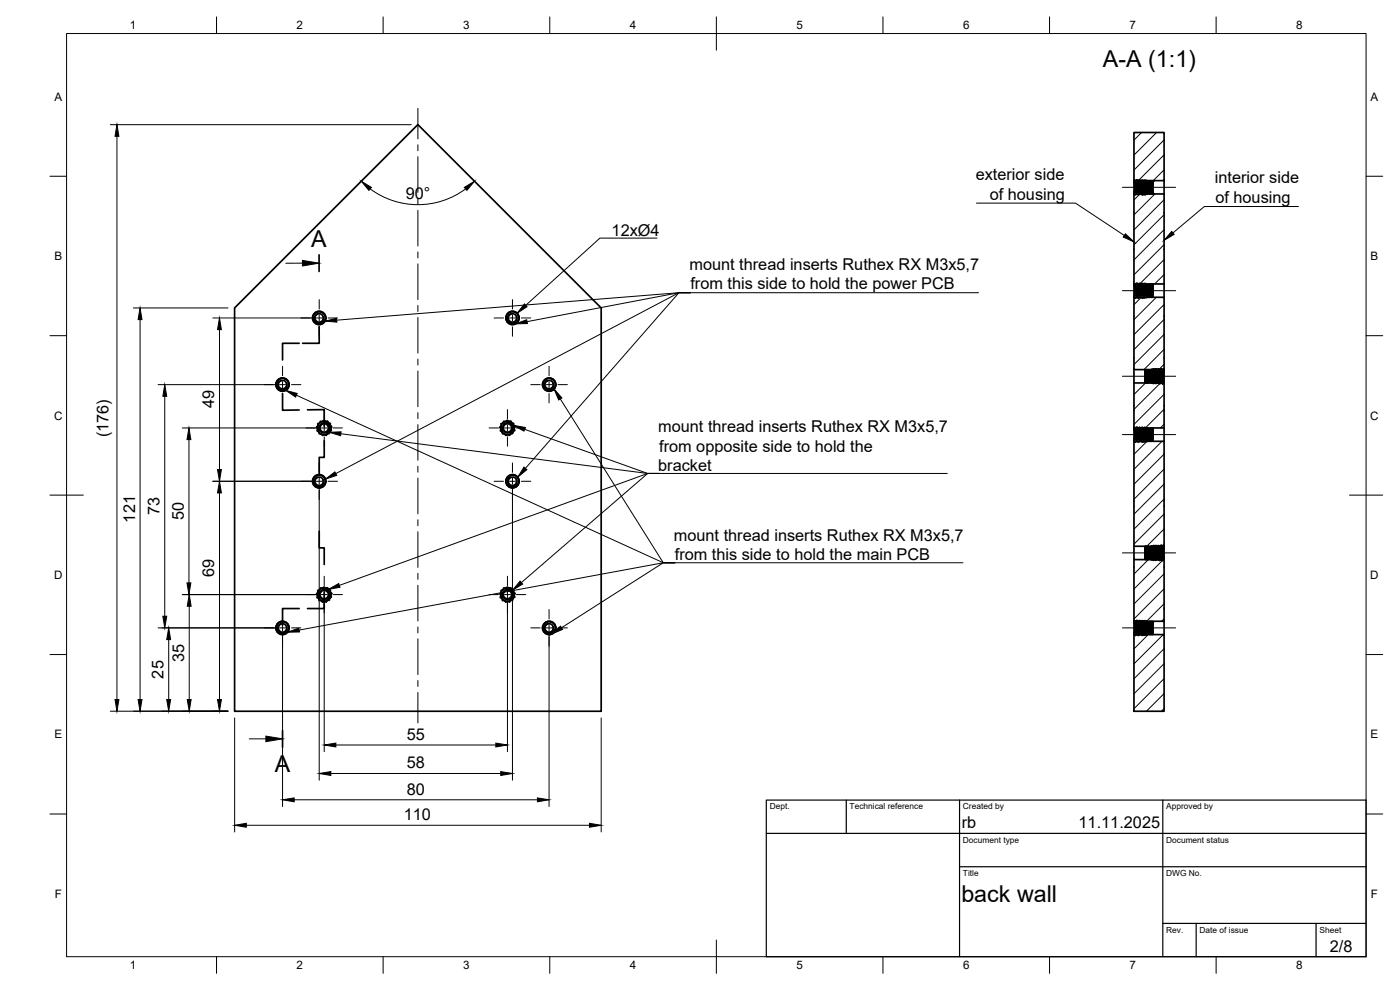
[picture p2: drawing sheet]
<svg xmlns="http://www.w3.org/2000/svg" width="420mm" height="297mm" viewBox="0 0 420 297" stroke-linecap="round" stroke-linejoin="round" font-family="sans-serif">
<!-- layer: Visible -->
<g fill="none" stroke="#000" stroke-width=".51">
<path d="M340.3 39.8h9.1v14.4h-9.1zM340.3 58.2v27h9.1M340.3 58.2h9.1v27M340.3 54l.5 .2a.48 .48 0 0 1 .8 0l.4-.2v.2l1.5-.2 .9 .4 1.5-.1 .1 .6-.2-.2-.1 .2-.3-.2-.3 .2-.3-.2-.2 .2-.3-.2-.2 .2-.3-.2-.2 .2-.3-.2-.2 .2-.3-.2-.2 .2-.3-.2-.2 .2-.3-.2-.2 .2-.3-.2-.3 .2-.2-.2-.2 .2-.3-.2zM340.3 57.7l.6-.2 .2 .2 .3-.2 .2 .2 .3-.2 .2 .2 .3-.2 .2 .2 .3-.2 .2 .2 .3-.2 .2 .2 .3-.2 .2 .2 .3-.2 .2 .2 .3-.2 .2 .2 .3-.2 .2 .2 .3-.2 .1 .2-.1 .5-1.5-.2-.3 .3-.6 .1-.3-.2-.4 .2-.8-.2a.45 .45 0 0 1-.8 0h-.1a.42 .42 0 0 1-.4 .3 .42 .42 0 0 1-.4-.3zM340.3 54.7v3M340.4 54.2l-.1 .4M340.6 54.9v.5M340.6 55.4v2.1M340.8 54.7l-.2 3M341 54.9l-.3 2.6M341.1 57.7l.2-3-.3 3"/>
<path d="M341.1 54.9l-.2 2.6M341.5 54.9l-.3 2.6M341.6 54.9l-.2 2.6M341.8 54.7l-.3 3M341.8 54.7l-.2 3M342 54.9l-.2 2.6M342 54.2h.5M342.1 54.9l-.2 2.6M342.3 54.7l-.2 3M342.5 54.9l-.3 2.6M342.6 57.7l.2-3-.3 3M342.6 54.9l-.2 2.6"/>
<path d="M343 54.9l-.2 2.6M343.1 54.9l-.2 2.6M343.3 54.7l-.3 3M343.3 54.7l-.2 3M343.5 54.9l-.2 2.6M343.6 54.9l-.2 2.6M343.8 54.7l-.2 3M344 54.9l-.3 2.6M344.1 57.7l.2-3-.2 3M344.1 54.9l-.2 2.6M344.2 54.2l.2 .2h.6M344.5 54.9l-.2 2.6"/>
<path d="M344.6 54.9l-.2 2.6M344.8 54.7l-.2 3M345 54.9l-.2 2.6M345 54.3h1M345 58l-.8 .2M345.1 54.9l-.2 2.6M345.3 54.7l-.2 3M345.4 54.7l-.3 3M345.5 54.9l-.3 2.6M345.6 57.7l.2-3-.3 3M345.7 54.9l-.3 2.6M345.8 57.5l.2-2.6v2.8"/>
<path d="M346 55.9l-.1 1.6M346 58.1l-1 .1M349.4 54.2v4M70.4 92.4l55-55 55 55v121h-110zM95.3 94.2l-.6 .5-.2 .5 .1 .8 .6 .5 .7 .2 .8-.4 .3-.6v-.6M95.3 94.2l-.6 .4-.3 .7 .1 1 .8 .5 .8 .1 .7-.5 .3-.6-.1-.7M95.3 94.2a1.26 1.26 0 0 1 1.7 .9M153.3 94.2l-.5 .4-.3 .7 .2 .7 .5 .5 .7 .2 .6-.3 .5-.5v-.8M153.3 94.2l-.7 .5-.2 .6v.7l.4 .6M153.3 94.2a1.26 1.26 0 0 1 1.7 .9M155 95.1v.8l-.5 .8-.9 .2-.8-.3M340.3 89.2v21.7h9.1"/>
<path d="M340.3 89.2h9.1v21.7M340.3 84.9l.5 .3a.47 .47 0 0 1 .8 0l.4-.2v.2l.8-.2 .3 .2 1-.1 .3 .3 1.5-.2 .1 .7-.2-.2-.1 .2-.4-.2-.2 .2-.3-.2-.2 .2-.3-.2-.2 .2-.3-.2-.2 .2-.3-.2-.2 .2-.3-.2-.2 .2-.3-.2-.2 .2-.3-.2-.2 .2-.3-.2-.2 .2-.3-.2-.2 .2-.3-.2zM340.3 85.7v3M340.3 85.2v.4M340.6 85.9v.5M340.6 86.4v2.1M340.8 85.7l-.2 3M341 85.9l-.3 2.6M341.1 88.7l.2-3-.3 3.1M341.1 85.9l-.2 2.6M341.5 85.9l-.3 2.6M341.6 85.9l-.2 2.6"/>
<path d="M341.8 85.7l-.3 3.1M341.8 85.7l-.2 3M342 85.9l-.2 2.6M342.1 88.7l-.2-.2-.3 .3-.2-.3-.4 .3-.3-.3-.1 .3v-.3l-.3 .2 .1 .5M342.1 85.9l-.2 2.6M342.3 85.7l-.2 3M342.5 85.9l-.3 2.6M342.6 88.7l.2-3-.3 3.1M342.6 85.9l-.2 2.6M343 85.9l-.2 2.6M343.1 85.9l-.2 2.6M343.3 85.7l-.3 3.1"/>
<path d="M343.3 85.7l-.2 3M343.5 85.9l-.2 2.6M343.6 88.8l.1-.3 .3 .3 .3-.3 .3 .3 .2-.3 .3 .3 .3-.3 .2 .3M343.6 88.7l-.2-.2-.3 .3-.2-.3-.3 .3-.4-.3-.1 .3M343.6 85.9l-.2 2.6M343.8 85.7l-.2 3M344 85.9l-.3 2.6M344.1 88.7l.2-3-.2 3.1M344.1 85.9l-.2 2.6M344.5 85.9l-.2 2.6M344.6 85.9l-.2 2.6M344.8 85.7l-.2 3.1"/>
<path d="M344.8 85.7l-.2 3M345 85.9l-.2 2.6M345.1 85.9l-.2 2.6M345.3 85.7l-.2 3.1M345.3 85.7l-.2 3M345.5 85.9l-.3 2.6M345.6 88.7l.3-.2v.7l-1.5-.2-.9 .4-1.5-.2a.5 .5 0 0 1-.8 0h-.1a.39 .39 0 0 1-.4 .3 .39 .39 0 0 1-.3-.3M345.6 88.7l.2-3-.3 3.1M345.7 85.9l-.3 2.6M345.8 88.5l.2-2.6v2.8M346 86.9l-.1 1.6M349.4 85.2v4"/>
<path d="M84.3 114.2l-.6 .5-.2 .9 .3 .6 .5 .4h.8l.6-.3 .3-.7v-.5M84.3 114.2l-.7 .5-.2 .6 .3 1.1 .5 .4 .8 .1 .7-.5 .4-.6-.1-.7M84.3 114.2a1.26 1.26 0 0 1 1.7 .9M164.3 114.2l-.6 .5-.2 .9 .3 .6 .6 .4h.7l.6-.3 .3-.5v-.7M164.3 114.2l-.7 .5-.2 .6 .1 .8 .5 .6 .7 .2 1-.4 .4-.8-.1-.6M164.3 114.2a1.26 1.26 0 0 1 1.7 .9M340.3 114.9v13.5h9.1M340.3 110.9v4h9.1v13.5M343.6 114.8l1 .1M343.8 114.2l.3 .2 .2-.2 .3 .2 .2-.2 .3 .2 .2-.2 .3 .2 .2-.2 .3 .2 .2-.2 .3 .2 .2-.2 .3 .2 .2-.2 .3 .2 .2-.2 .3 .2 .2-.2 .3 .2 .3-.2 .2 .2v-.2l.3 .2-.1 .5a.44 .44 0 0 1-.4 .3 .44 .44 0 0 1-.4-.3h-.1a.42 .42 0 0 1-.4 .3 .42 .42 0 0 1-.4-.3l-1.5 .2-.5-.1-.4-.3-1.5 .2zM343.8 111.4l-.2 2.7v-2.4M343.8 111.3l.2 .3 .3-.3 .2 .3 .3-.3 .2 .3 .3-.3 .2 .3 .3-.3 .4 .3"/>
<path d="M343.9 111.3l-.3 3.1v-.3M344 111.6l-.2 2.6M344.2 111.6l-.3 2.6M344.3 111.4l-.2 3M344.4 111.3l-.3 3.1M344.5 111.6l-.2 2.6M344.6 110.9l-1 .1M344.6 114.7h.6l.3 .2M344.7 111.6l-.3 2.6M344.9 111.3l-.3 3.1 .2-3M345 111.6l-.2 2.6M345.2 111.6l-.3 2.6"/>
<path d="M345.3 111.4l-.2 3M345.4 111.3l-.3 3.1M345.5 110.9l-.3 .2h-.6M345.5 111.6l-.2 2.6M345.7 111.6l-.3 2.6M345.8 111.4l-.2 3M345.9 111.3l-.3 3.1M346 111.6l-.2 2.6M346.1 110.7l-.5 .1-.4 .3-1.5-.2-.1 .7 .2-.2M346.1 110.7h.1M346.2 110.7l.3 .2 .4-.2M346.2 111.6l-.3 2.6"/>
<path d="M346.3 111.4l-.2 3 .3-3M346.4 111.3l-.2 .3M346.5 111.6l-.2 2.6M346.7 111.6l-.3 2.6M346.8 111.4l-.2 3M346.9 111.3l-.3 3.1M346.9 110.7h.1M346.9 110.7l.7 .2v-.3l.5 .3a.47 .47 0 0 1 .8 0l.5-.3v.8l-.4 .2-.2-.3M347 111.6l-.2 2.6M347.1 110.9h.5M347.2 111.6l-.3 2.6M347.3 111.4l-.2 3"/>
<path d="M347.4 111.3l-.3 3.1M347.5 111.6l-.2 2.6M347.7 111.6l-.3 2.6M347.8 111.4l-.2 3 .3-3M347.9 111.3l-.2 .3-.3-.3-.2 .3-.3-.3-.4 .3-.1-.2M347.9 111.4l.1 .2 .3-.3 .4 .3 .1-.2M348 111.6l-.2 2.6M348.2 111.6l-.3 2.6M348.3 111.4l-.2 3M348.4 111.3l-.3 3.1M348.6 111.6l-.3 2.6M348.7 111.6l-.3 2.6"/>
<path d="M348.8 111.4l-.2 3M348.9 111.3l-.3 3.1M349 111.6l-.2 2.6M349.1 112.1v2.1M349.1 114.4h.1M349.1 112.1l-.2 2.1M349.1 111.6v.5M349.3 111h.1M349.4 111.4v3M349.4 110.9v.4M95.3 128.3l.4-.1v.3l-.2-.2-.1 .3zM95.4 128.8l.3-.1-.2 .1h.3l-.3 .3h.4l-.4 .1 .2-.3z"/>
<path d="M95.4 127.1l.5-.1 .3-.6 .5 .1 .5-.4 .5 .3 .6-.1 .3 .6 .5 .1v.7l.5 .4-.3 .4 .2 .7-.5 .3-.2 .6-.6 .1-.3 .4-.6-.2-.5 .2-.4-.4h-.6l-.1-.6-.6-.3 .2-.6-.3-.5M95.4 127.2v.6l-.4 .4M97.2 126.4h.3l-.2 .4zM98 126.5l.1 .4 .3-.2-.2 .3-.3-.1zM98.2 129.8l.3-.4 .3 .3-.4 .3zM98.7 127.2h.3l-.3 .4zM98.8 128l.6 .1-.5 .3 .2-.2zM98.8 128.9h.4l-.1 .3h-.2l.1-.3-.2 .2zM99 129.1h.1M150.3 128.3h.4v.2l-.1-.2-.2 .3zM150.4 128.8l.3-.1-.2 .1h.3l-.2 .3h.3l-.4 .1 .2-.3zM150.4 127.1l.5-.1 .3-.6 .5 .1 .5-.4 .5 .3 .6-.1 .3 .6 .6 .1v.7l.4 .4-.3 .4 .2 .7-.5 .3-.1 .6-.7 .1-.3 .4-.6-.2-.5 .2-.4-.4h-.6l-.1-.6-.5-.3 .1-.6-.3-.5"/>
<path d="M150.4 127.2v.5l-.4 .5M152.2 126.4h.3l-.2 .4zM153 126.5l.1 .4 .3-.2-.2 .3-.3-.1zM153.2 129.8l.3-.4 .3 .3-.3 .3zM153.7 127.2h.4l-.4 .4zM153.8 128l.6 .1-.5 .3 .2-.2zM153.9 128.9h.3l-.1 .3h-.2l.1-.3-.2 .2zM154 129.1h.1M340.3 132.4v31.5h9.1M340.3 132.4h9.1v31.5M340.3 128.2l.5 .2a.46 .46 0 0 1 .8 0l.4-.2v.2l1.5-.2 .9 .4 1.5-.2 .1 .7-.2-.3-.1 .3-.4-.3-.2 .3-.3-.3-.2 .3-.3-.3-.2 .3-.3-.3-.2 .3-.3-.3-.2 .3-.3-.3-.2 .3-.3-.3-.2 .3-.3-.3-.2 .3-.3-.3-.2 .3-.3-.3-.2 .3-.3-.2zM340.3 131.9l.6-.2 .2 .2 .3-.2 .2 .2 .3-.2 .2 .2 .3-.2 .2 .2 .3-.2 .2 .2 .3-.2 .2 .2 .3-.2 .2 .2 .3-.2 .2 .2 .3-.2 .2 .2 .3-.2 .2 .2 .3-.2 .1 .2-.1 .5-1.5-.2-.3 .3-.6 .1-1.5-.2a.45 .45 0 0 1-.8 0h-.1a.44 .44 0 0 1-.8 0z"/>
<path d="M340.3 128.9v3M340.3 128.4v.4M340.6 129.1v.5M340.6 129.6v2.1M340.8 128.9l-.2 3M340.8 128.8l-.2 3.1M341 129.1l-.3 2.6M341.1 129.1l-.2 2.6M341.3 128.9l-.3 3M341.3 128.8l-.2 3.1M341.5 129.1l-.3 2.6M341.6 129.1l-.2 2.6"/>
<path d="M341.8 128.9l-.3 3M341.8 128.8l-.2 3.1M342 129.1l-.2 2.6M342.1 129.1l-.2 2.6M342.3 128.9l-.2 3M342.3 128.8l-.2 3.1M342.5 129.1l-.3 2.6M342.6 129.1l-.2 2.6M342.8 128.9l-.3 3M342.8 128.8l-.2 3.1M343 129.1l-.2 2.6M343.1 129.1l-.2 2.6"/>
<path d="M343.3 128.9l-.3 3M343.3 128.8l-.2 3.1M343.5 129.1l-.2 2.6M343.6 129.1l-.2 2.6M343.8 128.9l-.2 3M343.8 128.8l-.2 3.1M344 129.1l-.3 2.6M344.1 129.1l-.2 2.6M344.3 128.9l-.2 3M344.3 128.8l-.2 3.1M344.5 129.1l-.2 2.6M344.6 129.1l-.2 2.6"/>
<path d="M344.8 128.9l-.2 3M344.8 128.8l-.2 3.1M345 129.1l-.2 2.6M345.1 129.1l-.2 2.6M345.3 128.9l-.2 3M345.3 128.8l-.2 3.1M345.5 129.1l-.3 2.6M345.7 129.1l-.3 2.6M345.8 131.7l.2-2.6v2.8M345.8 128.9l-.3 3M345.8 128.8l-.2 3.1M346 130.1l-.1 1.6"/>
<path d="M349.4 128.4v4M95.3 143.2l-.6 .5-.2 .5 .2 .8 .5 .5 .8 .2 .7-.4 .3-.6v-.6M95.3 143.2l-.6 .4-.3 .7 .1 1 .8 .5 .8 .1 .7-.5 .3-.6-.1-.7M95.3 143.2a1.26 1.26 0 0 1 1.7 .9M153.3 143.2l-.5 .4-.3 .7 .3 .8 .4 .4 .8 .2 .6-.3 .4-.6v-.7M153.3 143.2l-.6 .4-.3 .7v.7l.4 .6M153.3 143.2a1.26 1.26 0 0 1 1.7 .9M155 144.1v.8l-.5 .8-1 .2-.7-.3M95.3 178.3h.4v.2l-.1-.2-.2 .3zM95.4 178.8l.3-.1-.2 .2 .3-.1-.3 .3h.4l-.4 .1 .2-.3zM97.2 176.4h.3l-.2 .4zM98 176.5v.4l.4-.2-.2 .3-.3-.1z"/>
<path d="M98.2 179.8l.3-.3 .3 .2-.4 .3zM98.7 177.2h.3l-.3 .4zM98.8 178l.6 .1-.5 .3 .2-.2zM98.8 178.9h.4l-.1 .3h-.2l.1-.2-.2 .1zM99 179.1h.1M99.6 178.1l-.3 .4 .2 .7-.5 .3-.2 .6-.5 .1-.4 .4-.6-.2-.5 .3-.4-.5h-.6l-.1-.6-.6-.3M99.6 178.1l-.5-.4v-.7l-.5-.1-.3-.6-.6 .2-.5-.4-.4 .4-.6-.1-.3 .6-.5 .2v.6l-.4 .4 .3 .5-.2 .6M150.3 178.3h.4v.2l-.1-.2-.2 .3zM150.4 178.8l.3-.1-.2 .2 .3-.1-.2 .3h.3l-.4 .1 .2-.3zM152.2 176.4h.3l-.2 .4zM153 176.5l.1 .4 .3-.2-.2 .3-.3-.1zM153.2 179.8l.3-.3 .3 .2-.3 .3z"/>
<path d="M153.7 177.2h.4l-.4 .4zM153.8 178l.6 .1-.5 .3 .2-.2zM153.9 178.9h.3l-.1 .3h-.2l.1-.2-.2 .1zM154 179.1h.1M154.6 178.1l-.4-.4v-.7l-.6-.1-.3-.6-.6 .2-.5-.4-.4 .4-.6-.1-.3 .6-.5 .2v.5l-.4 .5 .3 .5-.1 .6M154.6 178.1l-.3 .4 .2 .7-.5 .3-.1 .6-.6 .1-.4 .4-.6-.2-.5 .3-.4-.5h-.6l-.1-.6-.5-.3M340.3 167.9v18.5h9.1v4M340.3 163.9v4h9.1v18.5M343.6 167.8l1 .1M343.7 163.9l1.5 .2 .4-.3 1 .1 .3-.2 .7 .2v-.2l.5 .2a.45 .45 0 0 1 .8 0l.5-.3v.8l-.3 .2-.2-.2-.2 .2-.3-.2-.2 .2-.3-.2-.2 .2-.3-.2-.2 .2-.3-.2-.2 .2-.3-.2-.2 .2-.3-.2-.2 .2-.3-.2-.2 .2-.3-.2-.2 .2-.3-.2-.4 .2-.2-.2-.2 .2zM343.8 164.4l-.2 2.7v-2.4M343.9 164.4l-.3 3v-.3"/>
<path d="M344 164.6l-.2 2.6M344.2 164.6l-.3 2.6M344.3 164.4l-.2 3M344.4 164.4l-.3 3M344.5 164.6l-.2 2.6M344.6 167.4l.2-.2 .3 .2 .3-.2 .2 .2M344.6 167.7l.9 .2M344.6 163.9l-1 .1M344.7 164.6l-.3 2.6M344.8 164.4l-.2 3M344.9 164.4l-.3 3M345 164.6l-.2 2.6"/>
<path d="M345.2 164.6l-.3 2.6M345.3 164.4l-.2 3M345.4 164.4l-.3 3M345.5 163.9l-.3 .2h-.6M345.5 164.6l-.2 2.6M345.6 167.5l.2-.3 .3 .2 .2-.2 .3 .2 .3-.2 .2 .3 .2-.3 .3 .2 .3-.2 .2 .3M345.7 164.6l-.3 2.6M345.8 164.4l-.2 3M345.9 164.4l-.3 3M346 164.6l-.2 2.6M346.2 164.6l-.3 2.6M346.3 164.4l-.2 3"/>
<path d="M346.4 164.4l-.3 3M346.5 164.6l-.2 2.6M346.7 164.6l-.3 2.6M346.8 164.4l-.2 3M346.9 164.4l-.3 3M347 164.6l-.2 2.6M347.1 163.9h.5M347.2 164.6l-.3 2.6M347.3 164.4l-.2 3M347.4 164.4l-.3 3M347.5 164.6l-.2 2.6M347.7 164.6l-.3 2.6"/>
<path d="M347.8 164.4l-.2 3M347.9 164.4l-.3 3M348 164.6l-.2 2.6M348.1 167.4l.2-.2 .3 .2 .3-.2 .2 .2v-.2l.3 .2-.1 .5a.41 .41 0 0 1-.4 .3 .41 .41 0 0 1-.3-.3h-.2a.42 .42 0 0 1-.4 .3 .42 .42 0 0 1-.4-.3l-1.5 .2-.9-.4-1.6 .1 .2-.6 .3 .2 .3-.2 .2 .3M348.2 164.6l-.3 2.6M348.3 164.4l-.2 3M348.4 164.4l-.3 3M348.6 164.6l-.3 2.6M348.7 164.6l-.3 2.6M348.8 164.4l-.2 3M348.9 164.4l-.3 3M349 164.6l-.2 2.6"/>
<path d="M349.1 165.1v2.1M349.1 167.4h.1M349.1 165.1l-.2 2.1M349.1 164.6v.5M349.3 164h.1M349.4 164.4v3M349.4 163.9v.4M84.3 187.2l-.5 .4-.3 .6 .2 .8 .5 .6 .8 .1 .7-.4 .3-.5v-.7M84.3 187.2l-.6 .5-.3 .6 .2 1 .6 .5 .9 .1 .7-.5 .3-.7-.1-.6M84.3 187.2a1.26 1.26 0 0 1 1.7 .9M164.3 187.2l-.5 .4-.3 .7 .2 .7 .6 .6 .7 .1 .7-.4 .3-.5v-.7M164.3 187.2l-.6 .4-.3 .7 .1 .8 .5 .6 .8 .2 .8-.3 .4-.6v-.9"/>
<path d="M164.3 187.2a1.26 1.26 0 0 1 1.7 .9M340.3 190.4h9.1v23h-9.1zM340.3 186.1l.5 .3a.5 .5 0 0 1 .9 0l.3-.2v.2l.8-.2 .4 .2 .9-.1 .3 .3 1.5-.2 .1 .7-.2-.2-.1 .2-.4-.2-.2 .2-.3-.2-.2 .2-.3-.2-.2 .2-.3-.2-.2 .2-.3-.2-.2 .2-.3-.2-.2 .2-.3-.2-.2 .2-.3-.2-.2 .2-.3-.2-.2 .2-.3-.2-.2 .2-.3-.2zM340.3 186.9v3M340.3 186.4v.4M340.6 187.1v.5M340.6 187.6v2.1M340.8 186.9l-.2 3M341 187.1l-.3 2.6M341.1 189.9l.2-3-.3 3.1M341.1 187.1l-.2 2.6M341.5 187.1l-.3 2.6"/>
<path d="M341.6 187.1l-.2 2.6M341.8 186.9l-.3 3.1M341.8 186.9l-.2 3M342 187.1l-.2 2.6M342.1 187.1l-.2 2.6M342.3 186.9l-.2 3.1M342.3 186.9l-.2 3M342.5 187.1l-.3 2.6M342.6 189.9l.2-3-.3 3.1M342.6 187.1l-.2 2.6M343 187.1l-.2 2.6M343.1 187.1l-.2 2.6"/>
<path d="M343.3 186.9l-.3 3.1M343.3 186.9l-.2 3M343.5 187.1l-.2 2.6M343.6 189.9l-.2-.2-.3 .3-.2-.3-.3 .3-.4-.3-.1 .3-.3-.3-.3 .3-.3-.3-.2 .3-.3-.3-.1 .3v-.3l-.3 .2v.5a.48 .48 0 0 0 .9 0 .41 .41 0 0 0 .4 .3 .41 .41 0 0 0 .4-.3l1.5 .2 .9-.4 1.5 .2v-.7l-.3 .2M343.6 190l.1-.3 .3 .3 .3-.3 .3 .3 .2-.3 .3 .3 .3-.3 .2 .3M343.6 187.1l-.2 2.6M343.8 186.9l-.2 3M344 187.1l-.3 2.6M344.1 189.9l.2-3-.2 3.1M344.1 187.1l-.2 2.6M344.5 187.1l-.2 2.6M344.6 187.1l-.2 2.6"/>
<path d="M344.8 186.9l-.2 3.1M344.8 186.9l-.2 3M345 187.1l-.2 2.6M345.1 187.1l-.2 2.6M345.3 186.9l-.2 3.1M345.3 186.9l-.2 3M345.5 187.1l-.3 2.6M345.6 189.9l.2-3-.3 3.1M345.7 187.1l-.3 2.6M345.8 189.7l.2-2.6v2.8M346 188.1l-.1 1.6"/>
<circle cx="95.8" cy="95.4" r="1.96"/>
<circle cx="95.8" cy="95.4" r="1.85"/>
<circle cx="95.8" cy="95.4" r="2"/>
<circle cx="153.8" cy="95.4" r="1.96"/>
<circle cx="153.8" cy="95.4" r="1.85"/>
<circle cx="153.8" cy="95.4" r="2"/>
<circle cx="84.8" cy="115.4" r="1.96"/>
<circle cx="84.8" cy="115.4" r="1.85"/>
<circle cx="84.8" cy="115.4" r="2"/>
<circle cx="164.8" cy="115.4" r="1.96"/>
<circle cx="164.8" cy="115.4" r="1.85"/>
<circle cx="164.8" cy="115.4" r="2"/>
<circle cx="97.3" cy="128.4" r="1.26"/>
<circle cx="97.3" cy="128.4" r="1.49"/>
<circle cx="97.3" cy="128.4" r="2"/>
<circle cx="152.3" cy="128.4" r="1.26"/>
<circle cx="152.3" cy="128.4" r="1.49"/>
<circle cx="152.3" cy="128.4" r="2"/>
<circle cx="95.8" cy="144.4" r="1.96"/>
<circle cx="95.8" cy="144.4" r="1.85"/>
<circle cx="95.8" cy="144.4" r="2"/>
<circle cx="153.8" cy="144.4" r="1.96"/>
<circle cx="153.8" cy="144.4" r="1.85"/>
<circle cx="153.8" cy="144.4" r="2"/>
<circle cx="97.3" cy="178.4" r="1.26"/>
<circle cx="97.3" cy="178.4" r="1.49"/>
<circle cx="97.3" cy="178.4" r="2"/>
<circle cx="152.3" cy="178.4" r="1.26"/>
<circle cx="152.3" cy="178.4" r="1.49"/>
<circle cx="152.3" cy="178.4" r="2"/>
<circle cx="84.8" cy="188.4" r="1.96"/>
<circle cx="84.8" cy="188.4" r="1.85"/>
<circle cx="84.8" cy="188.4" r="2"/>
<circle cx="164.8" cy="188.4" r="1.96"/>
<circle cx="164.8" cy="188.4" r="1.85"/>
<circle cx="164.8" cy="188.4" r="2"/>
</g>
<g fill="#000">
<circle cx="342.8" cy="58.4" r=".25"/>
<circle cx="343.5" cy="58.4" r=".25"/>
<circle cx="344.3" cy="54.7" r=".25"/>
<circle cx="344.4" cy="54.4" r=".25"/>
<circle cx="344.4" cy="58" r=".25"/>
<circle cx="345" cy="58.2" r=".25"/>
<circle cx="345" cy="54.3" r=".25"/>
<circle cx="345.8" cy="54.7" r=".25"/>
<circle cx="345.9" cy="58.2" r=".25"/>
<circle cx="345.9" cy="54.3" r=".25"/>
<circle cx="346" cy="54.3" r=".25"/>
<circle cx="346" cy="58.1" r=".25"/>
<circle cx="340.8" cy="85.7" r=".25"/>
<circle cx="342.8" cy="89.4" r=".25"/>
<circle cx="344.3" cy="85.7" r=".25"/>
<circle cx="345.8" cy="85.7" r=".25"/>
<circle cx="346.2" cy="110.7" r=".25"/>
<circle cx="346.3" cy="111.3" r=".25"/>
<circle cx="346.9" cy="110.7" r=".25"/>
<circle cx="347.8" cy="111.3" r=".25"/>
<circle cx="348.6" cy="114.4" r=".25"/>
<circle cx="340.8" cy="128.8" r=".25"/>
<circle cx="342.8" cy="132.6" r=".25"/>
<circle cx="344.3" cy="128.8" r=".25"/>
<circle cx="345.8" cy="128.8" r=".25"/>
<circle cx="346.2" cy="163.7" r=".25"/>
<circle cx="346.3" cy="164.4" r=".25"/>
<circle cx="346.9" cy="163.7" r=".25"/>
<circle cx="347.8" cy="164.4" r=".25"/>
<circle cx="348.6" cy="167.4" r=".25"/>
<circle cx="340.8" cy="186.9" r=".25"/>
<circle cx="342.8" cy="190.6" r=".25"/>
<circle cx="344.3" cy="186.9" r=".25"/>
<circle cx="345.8" cy="186.9" r=".25"/>
</g>
<!-- layer: Border -->
<g fill="none" stroke="#000" stroke-width=".3">
<path d="M20 10.1h390v276.9h-390zM65 5.1v5M115 5.1v5M165 5.1v5M215 5.1v10M265 5.1v5M315 5.1v5M365 5.1v5M15 52.9h5M410 52.9h5M15 100.7h5M410 100.7h5"/>
<path d="M15 148.6h10M405 148.6h10M15 196.4h5M410 196.4h5M15 244.2h5M410 244.2h5M65 287v5M115 287v5M165 287v5M215 282.1v9.9M265 287v5M315 287v5"/>
<path d="M365 287v5"/>
</g>
<!-- layer: TitleBlock -->
<path d="M230 240.1h180v46.9h-180zM230 250h180M254 240.1v9.9M288 240.1v46.9M349 240.1v46.9M288 260.1h122M349 277.1h61M359 277.1v9.9M395 277.1v9.9" fill="none" stroke="#000" stroke-width=".36"/>
<!-- layer: FD_Dimensions -->
<g fill="none" stroke="#000" stroke-width=".3">
<path d="M33.1 37.4h90.3M35.1 40.9v169M111.1 56.7a24 24 0 0 0 28.7 0M40 92.4h28.4M42 95.9v114M63.9 95.4h29.9M65.9 98.9v42M47.5 115.4h35.3M49.4 118.9v66M54.7 128.4h40.6M56.7 131.9v43M63.9 144.4h29.9"/>
<path d="M65.9 147.9v62M95.8 146.4v87.7M153.8 146.4v87.7M54.7 178.4h40.6M47.5 188.4h35.3M50.6 191.9v18M56.8 181.9v28M84.8 190.4v51.6M97.3 180.4v45.1M152.3 180.4v45.1M164.8 190.4v51.6M33.1 213.4h35.3"/>
<path d="M70.4 215.4v34.2M180.4 215.4v34.2M88.3 240h73M99.3 232.1h51M100.8 223.5h48M73.9 247.6h103"/>
</g>
<g fill="#000" stroke="#000" stroke-width=".3">
<path d="M35.1 37.4l.6 3.5h-1.2zM108.4 54.4l3.1 1.8-.8 .9zM139.4 56.2l3-1.8-2.3 2.7zM42 92.4l.6 3.5h-1.2zM65.9 95.4l.5 3.5h-1.1zM49.4 115.4l.6 3.5h-1.1zM56.7 128.4l.6 3.5h-1.2zM65.3 140.9h1.1l-.5 3.5zM65.9 144.4l.5 3.5h-1.1zM56.1 174.9h1.2l-.6 3.5zM48.9 184.9h1.1l-.6 3.5zM50.6 188.4l.6 3.5h-1.2z"/>
<path d="M56.8 178.4l.6 3.5h-1.2zM34.5 209.9h1.2l-.6 3.5zM41.4 209.9h1.2l-.6 3.5zM50 209.9h1.2l-.6 3.5zM56.2 209.9h1.2l-.6 3.5zM65.3 209.9h1.1l-.5 3.5zM84.8 240l3.5-.6v1.2zM95.8 232.1l3.5-.6v1.2zM97.3 223.5l3.5-.5v1.1zM148.8 223l3.5 .5-3.5 .6zM150.3 231.5l3.5 .6-3.5 .6zM161.3 239.4l3.5 .6-3.5 .6z"/>
<path d="M70.4 247.6l3.5-.6v1.2zM176.9 247l3.5 .6-3.5 .6z"/>
</g>
<!-- layer: Smart Centers -->
<g fill="none" stroke="#000" stroke-width=".3">
<path d="M125.4 32.5v9.2M125.4 43.4v1.8M125.4 47v10.7M125.4 59.5v1.8M336.8 56.2h16M125.4 63.1v10.7M125.4 75.6v1.8M125.4 79.2v10.7M90.3 95.4h2.8M94.9 95.4h1.8M95.8 89.9v2.8M95.8 94.5v1.8"/>
<path d="M95.8 98.1v2.8M98.5 95.4h2.8M125.4 91.7v1.8M125.4 95.2v10.7M148.3 95.4h2.8M152.9 95.4h1.8M153.8 89.9v2.8M153.8 94.5v1.8M153.8 98.1v2.8M156.5 95.4h2.8M336.8 87.2h16M79.3 115.4h2.8"/>
<path d="M83.9 115.4h1.8M84.8 109.9v2.8M84.8 114.5v1.8M84.8 118.1v2.8M87.5 115.4h2.8M125.4 107.7v1.8M125.4 111.3v10.7M159.3 115.4h2.8M163.9 115.4h1.8M164.8 109.9v2.8M164.8 114.5v1.8M164.8 118.1v2.8"/>
<path d="M167.5 115.4h2.8M336.8 112.9h16M91.8 128.4h2.8M95.8 138.9v2.8M96.4 128.4h1.8M97.3 122.9v2.8M97.3 127.5v1.8M97.3 131.1v2.8M100 128.4h2.8M125.4 123.8v1.8M125.4 127.4v10.7M125.4 139.9v1.8"/>
<path d="M146.8 128.4h2.8M151.4 128.4h1.8M152.3 122.9v2.8M152.3 127.5v1.8M152.3 131.1v2.8M153.8 138.9v2.8M155 128.4h2.8M336.8 130.4h16M90.3 144.4h2.8M94.9 144.4h1.8M95.8 143.5v1.8M95.8 147.1v2.8"/>
<path d="M98.5 144.4h2.8M125.4 143.5v10.7M125.4 156v1.7M125.4 159.5v10.8M148.3 144.4h2.8M152.9 144.4h1.8M153.8 143.5v1.8M153.8 147.1v2.8M156.5 144.4h2.8M91.8 178.4h2.8M96.4 178.4h1.8M97.3 172.9v2.8"/>
<path d="M97.3 177.5v1.8M100 178.4h2.8M125.4 172v1.8M125.4 175.6v10.7M146.8 178.4h2.8M151.4 178.4h1.8M152.3 172.9v2.8M152.3 177.5v1.8M155 178.4h2.8M336.8 165.9h16M79.3 188.4h2.8M83.9 188.4h1.8"/>
<path d="M84.8 182.9v2.8M84.8 187.5v1.8M84.8 191.1v2.8M87.5 188.4h2.8M97.3 181.1v2.8M125.4 188.1v1.8M125.4 191.7v10.7M152.3 181.1v2.8M159.3 188.4h2.8M163.9 188.4h1.8M164.8 182.9v2.8M164.8 187.5v1.8"/>
<path d="M164.8 191.1v2.8M167.5 188.4h2.8M336.8 188.4h16M125.4 204.2v1.8M125.4 207.8v9.1"/>
</g>
<!-- layer: Hole Notes -->
<path d="M157.4 91.2l.8 .8-3 2zM156.1 174.4l.7 .8-3 1.9z" fill="#000" stroke="#000" stroke-width=".3"/>
<path d="M197.2 71.4h-17.2l-22.2 20.2M284.3 142.1h-89.9l-37.9 32.7" fill="none" stroke="#000" stroke-width=".3"/>
<!-- layer: Leaders -->
<g fill="#000" stroke="#000" stroke-width=".3">
<path d="M337.7 70.2l2.6 2.4-3.2-1.5zM351.6 69.4l.8 .9-3.1 1.8zM97.6 96.4l3.4-.9 .1 1.2zM154.7 97.2l3.4-1.3 .2 1.2zM85.8 117.1l3.4 1-.5 1zM98.8 129.7l3.6-.1-.2 1.1zM154.1 127.6l3.5 .7-.4 1.1zM166.3 116.7l2.3 2.7-.9 .6zM97.7 143.7l2.8-2.1 .5 1zM157.2 140.2l.9 .7-2.7 2.3zM98.6 176.8l3-1.7 .4 1.1zM86.3 189.7l3.4-1.2 .2 1.1z"/>
<path d="M165.6 190.2l2.6-2.3 .6 .9z"/>
</g>
<g fill="none" stroke="#000" stroke-width=".3">
<path d="M293 60.9h29.8l14.6 9.7M389.7 62h-28.3l-9.4 7.9M207.2 87.8h-3.4l-103 54.3M207.2 87.8h-3.4l-102.8 8.3M207.2 87.8h-3.4l-46.1 52.7M293.7 87.8h-89.9l-45.6 8.7M89 118.6l110.1 50.3h3.5M168.1 119.7l31 49.2h3.5M102.3 130.1l92.1 12h3.5M157.4 128.8l37 13.3h3.5M197.9 142.1h-3.5l-92.6 33.5M202.6 168.9h-3.5l-109.3 20.1"/>
<path d="M289 168.9h-89.9l-30.6 19.4"/>
</g>
<!-- layer: Section Lines -->
<path d="M95.8 76.5v5M95.8 98v5h-5M84.8 118.1v5l5-.1M89.8 103h-5v5M92.3 123l5-.1v5M97.3 132.2v5h-1.5v5M95.8 159.4v5h1.5v5M97.3 177.6v5h-5M89.8 182.6h-5v5M84.8 219.2v5" fill="none" stroke="#000" stroke-width=".51"/>
<path d="M90.8 79h-5M74.8 221.7h5" fill="none" stroke="#000" stroke-width=".3"/>
<path d="M90.8 78.1l5 .9-5 .8zM79.8 220.9l5 .8-5 .8z" fill="#000" stroke="#000" stroke-width=".3"/>
<!-- layer: Hatching -->
<g fill="none" stroke="#000" stroke-width=".3">
<path d="M342.6 39.8l-2.3 2.2M347.1 39.8l-6.8 6.7M342.6 57.7l-2.3 2.3M342.8 57.5l-.2 .2M346 54.3l-.5 .5M346.6 58.2l-6.3 6.3M349.3 60l-9 8.9M349.3 42l-9 9M349.3 46.5l-8.3 8.4M349.3 51l-3.2 3.2M349.3 68.9l-9 9M349.3 73.4l-9 9"/>
<path d="M349.3 64.4l-9 9M349.3 77.9l-7.3 7.3M341.6 85.2l-1.2 .6M342 88.6l-1.4 .8M342.5 89.2l-2.2 2.2M347 89.2l-6.7 6.7M349.3 91.4l-9 9M349.3 82.4l-2.8 2.8M349.3 95.9l-9 9M343.8 114.9l-3.5 3.4M343.9 114.2l-.3 .4M345.8 110.9l-.4 .6"/>
<path d="M347.5 114.3l-.4 .7M348.3 114.9l-8 7.9M349.3 111.1l-.3 .5M349.3 100.4l-9 9M349.3 104.8l-6 6.1M349.3 118.3l-9 9M349.3 109.3l-1.5 1.6M340.8 131.7l.4 .7M342.5 128.4l.3 .4M344.2 132.4l-3.9 3.9M344.6 131.9l.1 .3M348.7 132.4l-8.4 8.4"/>
<path d="M349.3 122.8l-5.6 5.6M349.3 127.3l-1.1 1.1M349.3 136.3l-9 9M349.3 145.3l-9 9M349.3 149.8l-9 9M349.3 140.8l-9 9M349.3 154.2l-9 9M349.3 158.7l-5.1 5.2M344.7 167.9l-4.4 4.3M346.2 167.3l.7 .8M347.3 163.9l.5 .5M349.2 167.9l-8.9 8.8"/>
<path d="M349.3 176.7l-9 9M349.3 163.2l-.6 .7M349.3 172.2l-9 9M341.2 189.8l1.1 .6M341.7 186.4l1 .6M344.6 190.4l-4.3 4.3M349.1 190.4l-8.8 8.8M349.3 181.2l-5.2 5.2M349.3 185.7l-.7 .7M349.3 194.7l-9 9M349.3 199.1l-9 9M349.3 203.6l-9 9"/>
<path d="M349.3 208.1l-5.2 5.3M349.3 212.6l-.7 .8"/>
</g>
<g font-size="7">
<text x="331" y="20.1">A-A (1:1)</text>
<text x="93.4" y="74">A</text>
<text x="82.5" y="231.7">A</text>
<text x="288.5" y="270.6">back wall</text>
</g>
<g font-size="4.9">
<text x="121.8" y="59.8">90°</text>
<text x="292.8" y="54">exterior side</text>
<text x="297" y="59.9">of housing</text>
<text x="364.6" y="55">interior side</text>
<text x="364.8" y="60.9">of housing</text>
<text x="183.6" y="70.7">12xØ4</text>
<text x="206.9" y="81">mount thread inserts Ruthex RX M3x5,7</text>
<text x="207.2" y="86.9">from this side to hold the power PCB</text>
<text x="64.3" y="122.5" transform="rotate(-90 64.3 122.5)">49</text>
<text x="32.6" y="131.2" transform="rotate(-90 32.6 131.2)">(176)</text>
<text x="197.5" y="129.6">mount thread inserts Ruthex RX M3x5,7</text>
<text x="197.8" y="135.5">from opposite side to hold the</text>
<text x="197.5" y="141.3">bracket</text>
<text x="47.9" y="154.6" transform="rotate(-90 47.9 154.6)">73</text>
<text x="40.5" y="156.8" transform="rotate(-90 40.5 156.8)">121</text>
<text x="55.1" y="156.1" transform="rotate(-90 55.1 156.1)">50</text>
<text x="202.2" y="162.3">mount thread inserts Ruthex RX M3x5,7</text>
<text x="64.3" y="173.1" transform="rotate(-90 64.3 173.1)">69</text>
<text x="202.5" y="168.2">from this side to hold the main PCB</text>
<text x="49.1" y="203.6" transform="rotate(-90 49.1 203.6)">25</text>
<text x="55.2" y="198.6" transform="rotate(-90 55.2 198.6)">35</text>
<text x="122.1" y="222">55</text>
<text x="122.1" y="230.5">58</text>
<text x="122.1" y="238.4">80</text>
<text x="121.2" y="246">110</text>
<text x="288.7" y="248.5">rb</text>
<text x="323.7" y="248.6">11.11.2025</text>
<text x="399.1" y="285.8">2/8</text>
</g>
<g font-size="3.5">
<text x="39" y="8.8">1</text>
<text x="89" y="8.8">2</text>
<text x="139" y="8.8">3</text>
<text x="189" y="8.8">4</text>
<text x="239" y="8.8">5</text>
<text x="289" y="8.8">6</text>
<text x="339" y="8.8">7</text>
<text x="389" y="8.8">8</text>
<text x="16.3" y="30.2">A</text>
<text x="411.3" y="30.2">A</text>
<text x="16.3" y="78">B</text>
<text x="411.3" y="78">B</text>
<text x="16.2" y="125.9">C</text>
<text x="411.2" y="125.9">C</text>
<text x="16.2" y="173.7">D</text>
<text x="411.2" y="173.7">D</text>
<text x="16.3" y="221.6">E</text>
<text x="411.3" y="221.6">E</text>
<text x="16.4" y="269.4">F</text>
<text x="411.4" y="269.4">F</text>
<text x="39" y="290.8">1</text>
<text x="89" y="290.8">2</text>
<text x="139" y="290.8">3</text>
<text x="189" y="290.8">4</text>
<text x="239" y="290.8">5</text>
<text x="289" y="290.8">6</text>
<text x="339" y="290.8">7</text>
<text x="389" y="290.8">8</text>
</g>
<g font-size="2.5">
<text x="231" y="242.9">Dept.</text>
<text x="255" y="242.9">Technical reference</text>
<text x="289" y="242.9">Created by</text>
<text x="350" y="242.9">Approved by</text>
<text x="289" y="252.8">Document type</text>
<text x="350" y="252.8">Document status</text>
<text x="289" y="262.9">Title</text>
<text x="350" y="262.9">DWG No.</text>
<text x="350" y="279.9">Rev.</text>
<text x="360" y="279.9">Date of issue</text>
<text x="396" y="279.9">Sheet</text>
</g>
</svg>
